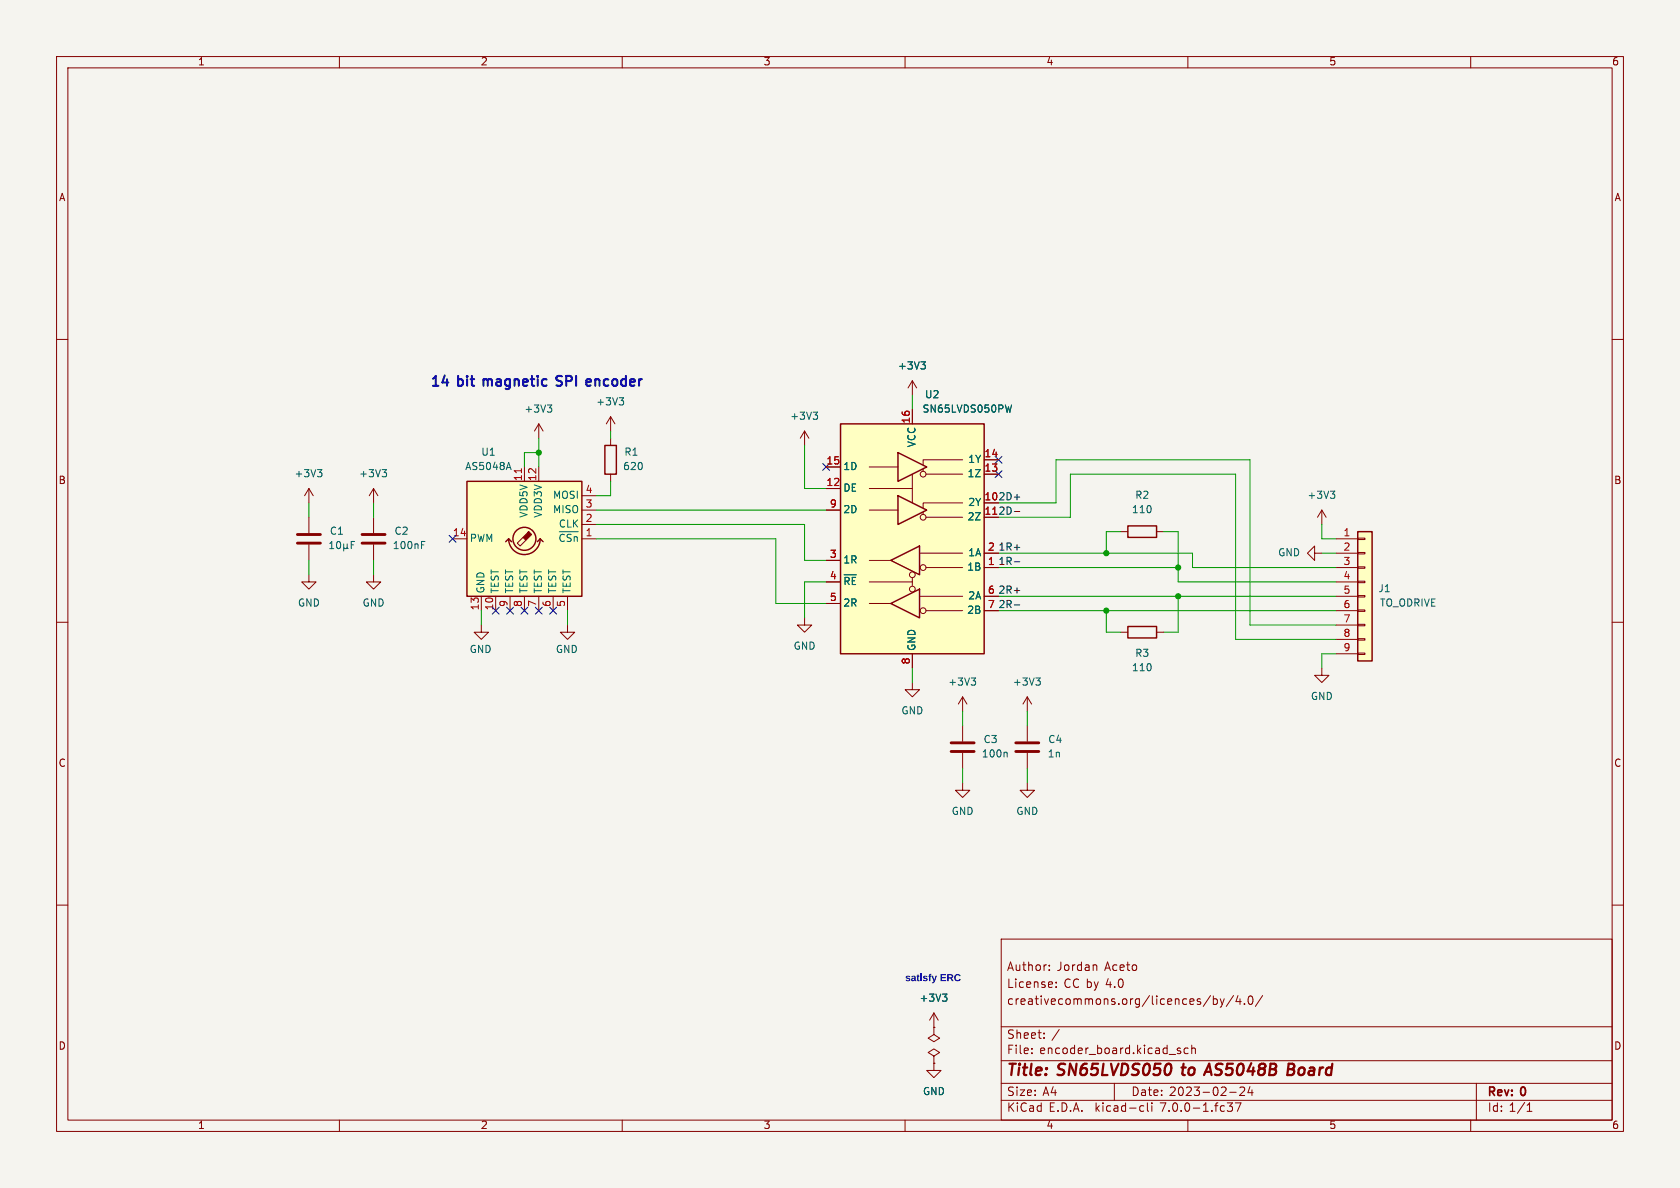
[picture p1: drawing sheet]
<svg xmlns="http://www.w3.org/2000/svg" width="297mm" height="210mm" viewBox="0 0 297 210" stroke-linecap="round" stroke-linejoin="round" font-family="sans-serif">
<path d="M0 0h297v210h-297z" fill="#f5f4ef" stroke="#f5f4ef" stroke-width=".18"/>
<g fill="none" stroke="#840000" stroke-width=".18">
<path d="M10 10h277v190h-277zM12 12h273v186h-273zM60 10v2M110 10v2M160 10v2M210 10v2M260 10v2M10 60h2M285 60h2M95.2 74.9v2.6M95.2 74.9l.8 1.3M95.2 74.9l-.7 1.3"/>
<path d="M107.9 73.7v2.5M107.9 77.5v1.2M107.9 73.7l-.7 1.2M107.9 73.7l.8 1.2M142.2 76.2l.8 1.3M142.2 76.2v2.5M142.2 76.2l-.7 1.3M161.3 67.3l-.8 1.3M161.3 67.3v2.6M161.3 72.4v2.5M161.3 67.3l.8 1.3M54.6 86.4l-.8 1.2"/>
<path d="M54.6 86.4v2.5M54.6 91.4v2.8M54.6 96.3v2.8M54.6 86.4l.8 1.2M66 86.4l-.7 1.2M66 86.4v2.5M66 91.4v2.8M66 96.3v2.8M66 86.4l.8 1.2M80 95.3h2.5M92.5 95l-1.1 1 .5 .5 1.1-1M92.7 82.6v2.5"/>
<path d="M95.2 82.6v2.5M102.9 95.3h2.5M102.9 92.7h2.5M102.9 90.2h2.5M102.9 87.6h2.5M107.9 83.8v1.3M146 90.2h2.6M146 86.4h2.6M146 82.6h2.6M146 99.1h2.6M153.7 99.1h3.8M153.7 90.2h5"/>
<path d="M153.7 82.6h5M161.3 83.8v2.6h-7.6M161.3 86.4v2.5M162.6 97.8h7.6M163.2 82.9v.4M163.2 90.6v.3M163.7 91.4h6.5M163.7 83.8h6.5M170.2 88.9h-7v.9M170.2 81.3h-7v.9M174 91.4h2.5M174 83.8h2.5"/>
<path d="M174 88.9h2.5M174 81.3h2.5M174 97.8h2.5M198.1 94h1.3M204.5 94h1.2M232.4 97.8v-1.3l-1.3 1.3 1.3 1.3v-1.3h1.3M233.7 90.2l-.8 1.2M233.7 90.2v2.5M233.7 90.2l.7 1.2M236.2 95.3h3.8M236.2 97.8h3.8M240 97.7h1.3v.2h-1.3z"/>
<path d="M240 95.1h1.3v.3h-1.3zM10 110h2M54.6 101.6v1.3h-1.3l1.3 1.2 1.3-1.2h-1.3M66 101.6v1.3h-1.2l1.2 1.2 1.3-1.2h-1.3M85.1 110.5v1.3h-1.3l1.3 1.2 1.3-1.2h-1.3M85.1 105.4v2.6M87.6 105.4v2.6M90.2 105.4v2.6M92.7 105.4v2.6M95.2 105.4v2.6M97.8 105.4v2.6M100.3 110.5v1.3h-1.2l1.2 1.2 1.3-1.2h-1.3"/>
<path d="M100.3 105.4v2.6M142.2 109.2v1.3h-1.2l1.2 1.3 1.3-1.3h-1.3M146 102.9h2.6M146 106.7h2.6M153.7 106.7h3.8M161.3 102.2v.7h-7.6M161.3 102.9v.6M161.3 115.6v2.5M162.6 105.4h7.6M163.7 108h6.5M163.7 100.3h6.5M174 108h2.5"/>
<path d="M174 100.3h2.5M174 105.4h2.5M198.1 111.8h1.3M204.5 111.8h1.2M233.7 118.1v1.3h-1.3l1.3 1.3 1.2-1.3h-1.2M236.2 108h3.8M236.2 100.3h3.8M236.2 102.9h3.8M236.2 105.4h3.8M236.2 110.5h3.8M236.2 113h3.8M236.2 115.6h3.8"/>
<path d="M240 115.4h1.3v.3h-1.3zM240 112.9h1.3v.3h-1.3zM240 110.4h1.3v.2h-1.3zM240 107.8h1.3v.3h-1.3zM240 105.3h1.3v.2h-1.3zM240 102.7h1.3v.3h-1.3zM240 100.2h1.3v.3h-1.3zM285 110h2M161.3 120.7v1.2h-1.3l1.3 1.3 1.3-1.3h-1.3M170.2 138.4v1.3h-1.3l1.3 1.3 1.2-1.3h-1.2M170.2 123.2v2.5M170.2 128.3v2.8"/>
<path d="M170.2 133.1v2.8M170.2 123.2l-.8 1.3M170.2 123.2l.7 1.3M181.6 138.4v1.3h-1.3l1.3 1.3 1.3-1.3h-1.3M181.6 123.2v2.5M181.6 128.3v2.8M181.6 133.1v2.8M181.6 123.2l-.8 1.3M181.6 123.2l.8 1.3M10 160h2M285 160h2M165.1 179.1l-.8 1.2"/>
<path d="M165.1 179.1v2.5M165.1 179.1l.8 1.2M177 166h108v32h-108zM185.5 171.4v.2M185.5 170.6v.2M186.7 174.4v.2M186.7 173.6v.2M193.7 170.6l.2 .2v.8M214 176l-1.3 1.9M214.5 176.1v1.5M214.5 176.6h.4l.3 .2v.5l-.1 .2h-.6M215.7 176.6l.4 1"/>
<path d="M216.1 177.6l-.2 .3-.2 .2M216.4 176.6l-.3 1M218.1 176l-1.3 1.9M218.9 176l-.4 1.1h.9M219.2 176.6v1M220 177.4v.2M220.8 176.2l.2-.1a.81 .81 0 0 1 .6 .6 .81 .81 0 0 1-.3 .8l-.2 .1a.81 .81 0 0 1-.3-1.4zM223.2 176l-1.3 1.9M60 198v2M110 198v2M160 198v2M165.1 186.7l1-.6-1-.7-1 .7 1 .6v1.3"/>
<path d="M165.1 188h.1M165.1 181.6v1.3l1 .6-1 .7-1-.7 1-.6M165.1 181.6h.1M165.1 188v1.2h1.3l-1.3 1.3-1.3-1.3h1.3M177 194.5h108M177 191.5h108M177 187.5h108M177 181.5h108M182.4 186.1v.2M182.4 185.3v.2M184.6 183.4v.2M184.6 182.6v.2"/>
<path d="M197 191.5v3M201.8 195.5h.4M202.2 196.4l-.4 .1M202.8 195v1.2l.3 .3M203.6 195v.1M203.6 195.5v1M208.2 185.7l.3 .1 .3 .2-.1 .2-.4 .1M208.2 185.3h.5M210 198v2M210 185.3h-.4l-.3 .2v.5l.2 .2h.5M210.7 185.4l.2-.1h.4v1M210.7 184.8v1.5"/>
<path d="M217 195h.9l-.5 .5 .4 .2v.6l-.2 .2h-.4l-.2-.2M217.4 193.1h1.1M218.4 195h1l-.7 1.5M219.2 192.3l.6-.1 .2 .1v.3l-.9 1.1h.9M221 192.1l-.4 1.1h.9M221.3 192.7v1M260 198v2M261 191.5v6.5M270 196.5h.8M270 195.4l.4-.4v1.5"/>
<circle cx="163.2" cy="83.8" r=".51"/>
<circle cx="163.2" cy="91.4" r=".51"/>
<circle cx="161.3" cy="101.6" r=".51"/>
<circle cx="161.3" cy="104.1" r=".51"/>
<circle cx="163.2" cy="100.3" r=".51"/>
<circle cx="163.2" cy="108" r=".51"/>
</g>
<path d="M208.9 188.7h.7M213.1 189.5h1M213.8 188l-.9 2M227.7 189h.7M228.4 189l.3 .2M228.8 188.2l-.3-.2h-.7l-.2 2h.7l.5-.3M228.8 188.6l-.4 .4" fill="none" stroke="#840000" stroke-width=".4"/>
<g fill="none" stroke="#006464" stroke-width=".18">
<path d="M96.8 71.6h.7l-.4 .5M97.3 72.1l.2 .2v.3l-.2 .3M109.5 70.3h.7l-.4 .5M110 70.8l.2 .2v.3l-.2 .3M143.8 72.9h.7l-.4 .4M144.3 73.3l.2 .3v.3l-.2 .2M162.8 64h.8l-.4 .5M163.3 64.5l.3 .2v.3l-.3 .2M178.8 71.6l-.3 1.3-.2-1M56.1 83h.8l-.4 .5M56.7 83.5l.2 .2v.3l-.2 .3M58.3 97h.7"/>
<path d="M58.3 96.1l.3-.4v1.3M59.6 95.8l.2-.1a.68 .68 0 0 1 .4 .7 .68 .68 0 0 1-.4 .6l-.2-.1-.1-.4zM60.8 96.8l.1 .2h.3l.2-.2M60.8 96.1v1.3M61.4 96.8l.2 .2M61.4 96.1v.7M62.1 96.3h.4M62.7 95.7h-.6v1.3M67.6 83h.7l-.4 .5M68.1 83.5l.2 .2v.3l-.2 .3M74.5 95.7h.6M89.9 81.7l.5 1.3"/>
<path d="M98.9 94h3.3M99.8 94.6l-.3-.2-.3 .1-.2 .5M101 94.5l-.5-.1-.3 .4M235.2 86.8h.8l-.4 .5M235.7 87.3l.3 .3v.3l-.3 .2M149.2 101.6h2.2M150.1 102.5l-.1-.4h-.6v1.2M151.3 102.1h-.6v1.2M171.7 119.8h.8l-.4 .5M183.1 119.8h.8l-.4 .5M172.2 120.3l.3 .3v.3l-.3 .2M177.9 133l.2 .2v.6"/>
<path d="M183.7 120.3l.2 .3v.3l-.2 .2M166.6 175.7h.8l-.4 .5M167.2 176.2l.2 .3v.3l-.2 .2"/>
</g>
<path d="M52.6 96h4M52.6 94.5h4M64 96h4.1M64 94.5h4.1M168.1 132.8h4.1M168.1 131.3h4.1M179.6 132.8h4M179.6 131.3h4" fill="none" stroke="#840000" stroke-width=".51"/>
<g fill="#ffffc2" stroke="#ffffc2" stroke-width=".18">
<path d="M82.5 85.1h20.4v20.3h-20.4z"/>
<path d="M148.6 74.9h25.4v40.7h-25.4z"/>
<path d="M240 94h2.6v22.8h-2.6z"/>
</g>
<g fill="none" stroke="#840000" stroke-width=".25">
<path d="M106.9 78.7h2.1v5.1h-2.1zM148.6 74.9h25.4v40.7h-25.4zM82.5 85.1h20.4v20.3h-20.4zM89.9 95.3a2.79 2.79 0 0 0 2.8 2.7 2.79 2.79 0 0 0 2.8-2.7M89.9 95.3l.5 .5M89.9 95.3l-.5 .5M95.5 95.3l.5 .5M95.5 95.3l-.5 .5M157.5 99.1l5.1-2.6v5.1zM158.7 87.6l5.1 2.6-5.1 2.5zM158.7 80l5.1 2.6-5.1 2.5zM199.4 93h5.1v2h-5.1z"/>
<path d="M240 94h2.6v22.8h-2.6zM157.5 106.7l5.1-2.6v5.1zM199.4 110.7h5.1v2.1h-5.1z"/>
<circle cx="92.7" cy="95.3" r="2.03"/>
</g>
<path d="M93.3 94.1l.2-.1 .5 .5-1 1-.5-.5 1-1z" fill="#840000" stroke="#840000" stroke-width=".18"/>
<path d="M92.2 82.9v.7M175.5 90.9h.7" fill="none" stroke="#a90000" stroke-width=".18"/>
<path d="M179.3 99.3h1M179.3 90.4h1M179.3 106.9h1" fill="none" stroke="#0f0f0f" stroke-width=".18"/>
<path d="M98.3 68.1l.7 .1M99.1 66.4l-.6 .1-.2 .4a.64 .64 0 0 0 .7 .5M103.9 67l.5 .1 .1 .3-.9 .2M104.4 68.1l-.5 .1" fill="none" stroke="#0000c2" stroke-width=".35"/>
<g fill="none" stroke="#009600" stroke-width=".18">
<path d="M95.2 77.5v5.1M107.9 76.2v1.3M142.2 78.7v7.7h3.8M161.3 69.9v2.5M54.6 88.9v2.5M54.6 99.1v2.5M66 88.9v2.5M66 99.1v2.5M95.2 80h-2.5v2.6M105.4 90.2h40.6M105.4 92.7h36.8v6.4h3.8M105.4 95.3h31.8v11.4h8.8"/>
<path d="M107.9 85.1v2.5h-2.5M176.5 97.8h34.3v2.5h25.4M176.5 91.4h12.7v-7.6h29.2v29.2h17.8M176.5 88.9h10.2v-7.6h34.3v29.2h15.2M198.1 94h-2.5v3.8M205.7 94h2.6v8.9h27.9M233.7 92.7v2.6h2.5M233.7 97.8h2.5M85.1 108v2.5M100.3 108v2.5M146 102.9h-3.8v6.3M161.3 118.1v2.6"/>
<path d="M176.5 108h59.7M176.5 105.4h59.7M176.5 100.3h31.8M195.6 108v3.8h2.5M208.3 105.4v6.4h-2.6M236.2 115.6h-2.5v2.5M170.2 125.7v2.6M170.2 135.9v2.5M181.6 125.7v2.6M181.6 135.9v2.5"/>
</g>
<g fill="none" stroke="#000084" stroke-width=".18">
<path d="M79.4 94.6l1.2 1.3M80.6 94.6l-1.2 1.3M145.4 81.9l1.3 1.3M146.7 81.9l-1.3 1.3M175.9 83.2l1.2 1.2M175.9 80.7l1.2 1.2M177.1 83.2l-1.2 1.2M177.1 80.7l-1.2 1.2M87 107.3l1.2 1.3M88.2 107.3l-1.2 1.3M89.6 107.3l1.2 1.3M90.8 107.3l-1.2 1.3"/>
<path d="M92.1 107.3l1.2 1.3M93.3 107.3l-1.2 1.3M94.6 107.3l1.3 1.3M95.9 107.3l-1.3 1.3M97.2 107.3l1.2 1.3M98.4 107.3l-1.2 1.3"/>
</g>
<g fill="#009600" stroke="#009600" stroke-width=".18">
<circle cx="95.2" cy="80" r=".46"/>
<circle cx="195.6" cy="108" r=".46"/>
<circle cx="195.6" cy="97.8" r=".46"/>
<circle cx="208.3" cy="100.3" r=".46"/>
<circle cx="208.3" cy="105.4" r=".46"/>
</g>
<g font-size="2.8" fill="#840000">
<text x="178" y="190.8">Title:</text>
<text x="187.1" y="190.8">SN65LVDS050</text>
<text x="209.7" y="190.8">to</text>
<text x="214.5" y="190.8">AS5048B</text>
<text x="229.5" y="190.8">Board</text>
</g>
<g font-size="2.4" fill="#0000c2">
<text x="76.2" y="68.6">14</text>
<text x="81.1" y="68.6">bit</text>
<text x="86.1" y="68.6">magnetic</text>
<text x="99.6" y="68.6">SPI</text>
<text x="105.4" y="68.6">encoder</text>
</g>
<g font-size="2.1" fill="#840000">
<text x="178" y="171.9">Author:</text>
<text x="186.8" y="171.9">Jordan</text>
<text x="195.3" y="171.9">Aceto</text>
<text x="178" y="177.9">creativecommons.org/licences/by/4.0/</text>
<text x="178" y="174.9">License:</text>
<text x="188.1" y="174.9">CC by 4.0</text>
<text x="178" y="183.9">Sheet:</text>
<text x="185.9" y="183.9">/</text>
<text x="178" y="186.6">File:</text>
<text x="183.8" y="186.6">encoder_board.kicad_sch</text>
<text x="178" y="196.8">KiCad</text>
<text x="178" y="194">Size:</text>
<text x="184.3" y="194">A4</text>
<text x="185.4" y="196.8">E.D.A.</text>
<text x="193.7" y="196.8">kicad-cli</text>
<text x="200" y="194">Date:</text>
<text x="205.2" y="196.8">7.0.0-1.fc37</text>
<text x="206.7" y="194">2023-02-24</text>
<text x="263" y="194.2">Rev:</text>
<text x="263" y="196.8">Id: 1/1</text>
<text x="269" y="194.2">0</text>
</g>
<g font-size="1.8" fill="#840000">
<text x="35" y="11.8">1</text>
<text x="85" y="11.8">2</text>
<text x="135" y="11.8">3</text>
<text x="185" y="11.8">4</text>
<text x="235" y="11.8">5</text>
<text x="285" y="11.8">6</text>
<text x="10.4" y="35.8">A</text>
<text x="285.4" y="35.8">A</text>
<text x="10.3" y="85.8">B</text>
<text x="285.3" y="85.8">B</text>
<text x="10.3" y="135.8">C</text>
<text x="285.3" y="135.8">C</text>
<text x="10.3" y="185.8">D</text>
<text x="285.3" y="185.8">D</text>
<text x="35" y="199.8">1</text>
<text x="85" y="199.8">2</text>
<text x="135" y="199.8">3</text>
<text x="185" y="199.8">4</text>
<text x="235" y="199.8">5</text>
<text x="285" y="199.8">6</text>
</g>
<g font-size="1.8" fill="#006464">
<text x="158.7" y="65.6">+3V3</text>
<text x="105.3" y="71.9">+3V3</text>
<text x="163.5" y="70.7">U2</text>
<text x="92.6" y="73.2">+3V3</text>
<text x="139.6" y="74.5">+3V3</text>
<text x="163" y="73.2">SN65LVDS050PW</text>
<text x="82.2" y="83.4">AS5048A</text>
<text x="85" y="80.8">U1</text>
<text x="110.1" y="83.4">620</text>
<text x="110.3" y="80.8">R1</text>
<text x="149.1" y="83.4">1D</text>
<text x="162.1" y="79.2" transform="rotate(-90 162.1 79.2)">VCC</text>
<text x="171.1" y="82.1">1Y</text>
<text x="52" y="84.6">+3V3</text>
<text x="63.4" y="84.6">+3V3</text>
<text x="97.6" y="88.5">MOSI</text>
<text x="149.1" y="87.2">DE</text>
<text x="170.9" y="84.6">1Z</text>
<text x="171.1" y="89.7">2Y</text>
<text x="200.6" y="88.5">R2</text>
<text x="231.1" y="88.5">+3V3</text>
<text x="58.3" y="94.8">C1</text>
<text x="69.7" y="94.8">C2</text>
<text x="93.5" y="91.7" transform="rotate(-90 93.5 91.7)">VDD5V</text>
<text x="96.1" y="91.7" transform="rotate(-90 96.1 91.7)">VDD3V</text>
<text x="97.6" y="91">MISO</text>
<text x="98.7" y="93.5">CLK</text>
<text x="149.1" y="91">2D</text>
<text x="170.9" y="92.3">2Z</text>
<text x="200.1" y="91">110</text>
<text x="69.4" y="97.3">100nF</text>
<text x="83.1" y="96.1">PWM</text>
<text x="98.6" y="96.7">~{CSn}</text>
<text x="149.1" y="99.9">1R</text>
<text x="170.9" y="101.2">1B</text>
<text x="171.1" y="98.6">1A</text>
<text x="225.9" y="98.6">GND</text>
<text x="52.6" y="107.5">GND</text>
<text x="64" y="107.5">GND</text>
<text x="85.9" y="104.9" transform="rotate(-90 85.9 104.9)">GND</text>
<text x="88.5" y="104.9" transform="rotate(-90 88.5 104.9)">TEST</text>
<text x="91" y="104.9" transform="rotate(-90 91 104.9)">TEST</text>
<text x="93.5" y="104.9" transform="rotate(-90 93.5 104.9)">TEST</text>
<text x="96.1" y="104.9" transform="rotate(-90 96.1 104.9)">TEST</text>
<text x="98.6" y="104.9" transform="rotate(-90 98.6 104.9)">TEST</text>
<text x="101.2" y="104.9" transform="rotate(-90 101.2 104.9)">TEST</text>
<text x="149.1" y="104.3">~{RE}</text>
<text x="149.1" y="107.5">2R</text>
<text x="171.1" y="106.2">2A</text>
<text x="243.6" y="105">J1</text>
<text x="243.9" y="107.5">TO_ODRIVE</text>
<text x="170.9" y="108.8">2B</text>
<text x="83" y="115.7">GND</text>
<text x="98.2" y="115.7">GND</text>
<text x="140.2" y="115.1">GND</text>
<text x="162.1" y="115.1" transform="rotate(-90 162.1 115.1)">GND</text>
<text x="200.1" y="118.9">110</text>
<text x="200.6" y="116.4">R3</text>
<text x="167.6" y="121.5">+3V3</text>
<text x="179" y="121.5">+3V3</text>
<text x="231.7" y="124">GND</text>
<text x="159.3" y="126.6">GND</text>
<text x="173.8" y="131.6">C3</text>
<text x="185.3" y="131.6">C4</text>
<text x="173.5" y="134.2">100n</text>
<text x="185.2" y="134.2">1n</text>
<text x="168.2" y="144.3">GND</text>
<text x="179.6" y="144.3">GND</text>
<text x="162.5" y="177.4">+3V3</text>
<text x="163.1" y="193.9">GND</text>
</g>
<g font-size="1.8" fill="#a90000">
<text x="161" y="74.9" transform="rotate(-90 161 74.9)">16</text>
<text x="146" y="82.3">15</text>
<text x="174" y="83.6">13</text>
<text x="174" y="81">14</text>
<text x="92.5" y="85.1" transform="rotate(-90 92.5 85.1)">11</text>
<text x="95" y="85.1" transform="rotate(-90 95 85.1)">12</text>
<text x="103.5" y="89.9">3</text>
<text x="103.5" y="87.4">4</text>
<text x="146" y="86.1">12</text>
<text x="146.7" y="89.9">9</text>
<text x="174" y="88.6">10</text>
<text x="80" y="95">14</text>
<text x="103.5" y="95">1</text>
<text x="103.5" y="92.5">2</text>
<text x="174" y="91.2">11</text>
<text x="237.5" y="95">1</text>
<text x="146.7" y="98.8">3</text>
<text x="174.6" y="100.1">1</text>
<text x="174.6" y="97.5">2</text>
<text x="237.5" y="97.5">2</text>
<text x="237.5" y="100.1">3</text>
<text x="84.8" y="108" transform="rotate(-90 84.8 108)">13</text>
<text x="87.4" y="108" transform="rotate(-90 87.4 108)">10</text>
<text x="89.9" y="107.3" transform="rotate(-90 89.9 107.3)">9</text>
<text x="92.5" y="107.3" transform="rotate(-90 92.5 107.3)">8</text>
<text x="95" y="107.3" transform="rotate(-90 95 107.3)">7</text>
<text x="97.5" y="107.3" transform="rotate(-90 97.5 107.3)">6</text>
<text x="100.1" y="107.3" transform="rotate(-90 100.1 107.3)">5</text>
<text x="146.7" y="102.6">4</text>
<text x="146.7" y="106.4">5</text>
<text x="174.6" y="105.2">6</text>
<text x="174.6" y="107.7">7</text>
<text x="237.5" y="102.6">4</text>
<text x="237.5" y="105.2">5</text>
<text x="237.5" y="107.7">6</text>
<text x="237.5" y="110.2">7</text>
<text x="237.5" y="112.8">8</text>
<text x="161" y="117.5" transform="rotate(-90 161 117.5)">8</text>
<text x="237.5" y="115.3">9</text>
</g>
<g font-size="1.8" fill="#0f0f0f">
<text x="176.5" y="88.6">2D+</text>
<text x="176.5" y="91.2">2D-</text>
<text x="176.5" y="97.5">1R+</text>
<text x="176.5" y="100.1">1R-</text>
<text x="176.5" y="107.7">2R-</text>
<text x="176.5" y="105.1">2R+</text>
</g>
<text font-size="1.8" fill="#0000c2" x="160" y="173.7">satisfy ERC</text>
</svg>
